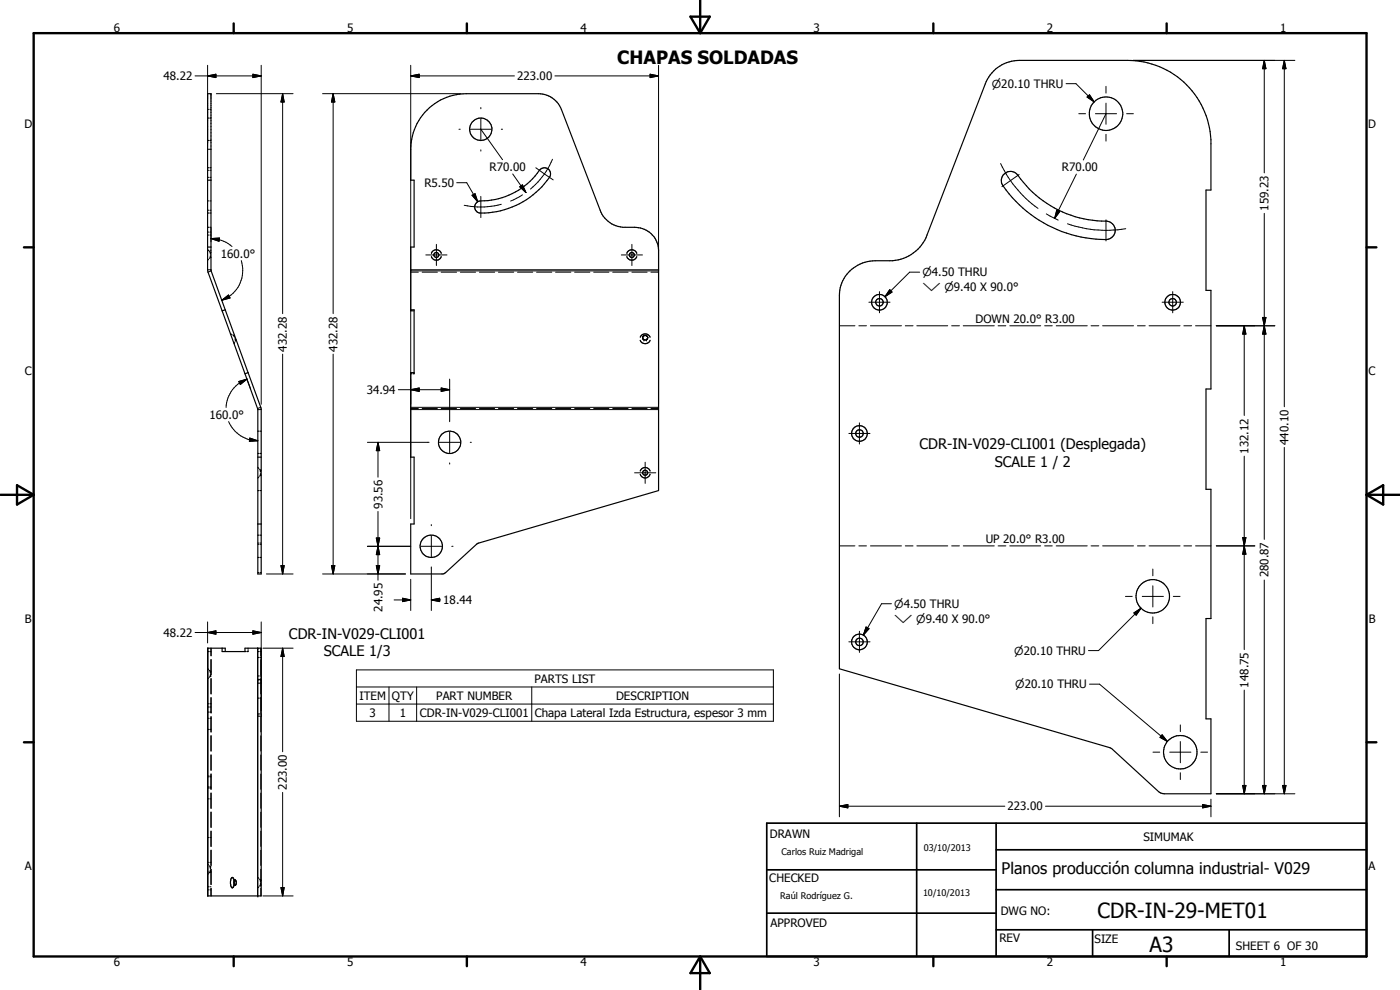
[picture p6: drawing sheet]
<svg xmlns="http://www.w3.org/2000/svg" width="420mm" height="297mm" viewBox="0 0 420 297" stroke-linecap="round" stroke-linejoin="round" font-family="sans-serif">
<g fill="none" stroke="#000" stroke-width=".35">
<path d="M62.3 35.4h.3M63 35.4h.3M298.8 20.7a11.1 11.1 0 0 1 7.1-2.6h32.5a25 25 0 0 1 25 23.8v15.1h-1.5v30.1h1.5v29.6h-1.5v30.1h1.5v38.8h-1.5v30.1h1.5v22.5h-14l-1.1-.3-15.1-13.5-81.3-23.7v-112.1a10.6 10.6 0 0 1 10.8-10.4 17.6 17.6 0 0 0 8.5-.7 11.8 11.8 0 0 0 7-7l17.8-46 1.2-2zM62.3 54.1h1M62.3 50.3h.3M62.3 42.2h.3M63 50.3h.3M63 42.2h.3M301.1 52.5a2.73 2.73 0 0 1 4.4 .1 32.8 32.8 0 0 0 27.2 13.9 2.76 2.76 0 0 1 2 3 2.76 2.76 0 0 1-2.8 2.4 37.4 37.4 0 0 1-31.3-16.8l-.1-1.2zM62.3 74.1h1M62.3 63.9h.3M62.3 74.9l.3 .3"/>
<path d="M62.3 68.2h.3M62.6 77.8l-.3 .3M62.9 75.5l.2 .2M63 63.9h.3M63 68.2h.3M63.1 75.7v.5M63.1 76.8v.5M63.1 77.3l-.2 .2M63.1 77.3h.2M63.1 75.7h.2M129.5 76a1.52 1.52 0 0 1 1.4-1.1 1.52 1.52 0 0 1 1.5 1.1M129.5 77a1.54 1.54 0 0 0 1.4 1.1 1.54 1.54 0 0 0 1.5-1.1"/>
<path d="M143.1 60.7l.6-.3a22.4 22.4 0 0 0 18.6-9.7 1.84 1.84 0 0 1 2.4 .2 1.84 1.84 0 0 1 .2 2.3 24.7 24.7 0 0 1-21.2 10.6 1.83 1.83 0 0 1-.6-3.1zM188.1 76a1.55 1.55 0 0 1 1.5-1.1 1.55 1.55 0 0 1 1.5 1.1M188.1 77a1.57 1.57 0 0 0 1.5 1 1.57 1.57 0 0 0 1.5-1M66.7 93.3l6.8 18.8M67.6 93l-4.3-11.8v-53.1h-1v52.8l4.4 12.4M67.6 93l10.7 29.6 .1 49.6h-1v-49.5l-3.9-10.6M67.6 93l-.9 .3M123.3 93h1v18.9M124.3 93.3h-1v-19.2h1v-20h-1v-9.3a16.7 16.7 0 0 1 16.6-16.7h21.7a7.5 7.5 0 0 1 6.9 4.7l11.6 30.3a8 8 0 0 0 6.8 5.1 16.2 16.2 0 0 1 5.9 .4 6.9 6.9 0 0 1 4.8 6.5v72.1l-54.2 15.8-10.1 9.1-10 .1v-15h1v-20h-1v-25.4h1M69.2 100.2l.3 .1M69.9 100.5l.3 .2M70.2 100.7l.2 .4"/>
<path d="M70.2 100.7h.1M70.3 100.6l-.1 .1M70.4 100.6h-.1M70.4 102.8l-.1 .3M70.6 101.6l.1 .4M70.7 102v.1M70.7 102.1l-.1 .3M70.9 102l-.2 .1M74.5 111.8l-1 .3M123.3 112.1h.3M124.3 112l-.3 .1M192.1 101.2a1.6 1.6 0 0 1 1.5-1 1.6 1.6 0 0 1 1.5 1"/>
<path d="M192.1 102.1a1.59 1.59 0 0 0 1.5 1 1.59 1.59 0 0 0 1.5-1M192.9 101.5l.5 .5 .6-.1M193.3 100.7a.72 .72 0 0 0-.4 .6 .72 .72 0 0 0 .3 .7M193.3 100.7h.6M193.3 100.7l-.4 .6M193.7 100.7h-.4M193.9 100.7l.5 .6M194.4 101.3l-.4 .7M194.4 101.3l-.2 .6M194.4 101.3v.1M77.4 137.2h1M77.4 136.1h.3"/>
<path d="M77.4 129.4h.3M78.1 136.1h.3M78.1 129.4h.3M77.4 140.3l.3 .2M77.4 157.2h1M77.4 147.2h.3M77.7 143.1l-.3 .3M77.9 140.8l.3 .3M78.1 147.2h.3M78.2 141.1v.5M78.2 142.1v.5M78.2 142.6l-.3 .3"/>
<path d="M78.2 142.6h.2M78.2 141.1h.2M192.1 141.4a1.55 1.55 0 0 1 1.5-1.1 1.55 1.55 0 0 1 1.5 1.1M192.1 142.3a1.55 1.55 0 0 0 1.5 1.1 1.55 1.55 0 0 0 1.5-1.1M77.4 167.3h.3M77.4 160.6h.3M78.1 167.3h.3M78.1 160.6h.3M62.3 195.5h.3M63 195.5h.3M63.3 194.5v2.3M63.3 197.9v4.6"/>
<path d="M66.7 194.5v1h7.2M67.6 195.5v-1h-5.3v74.3h16.1v-74.3h-4.9v1M74.5 195.2v.3h-.3M74.5 194.5v.3M77.4 194.5v74.3M77.4 195.5h.3M77.4 197.3h.3M78.1 195.5h.3M78.1 197.3h.3M62.3 213.7h.3M62.3 200.6l.3 .3M62.3 212.1h.3"/>
<path d="M62.3 218.9h.3M62.6 203.5l-.3 .2M62.9 201.1l.2 .3M63 213.7h.3M63 212.1h.3M63 218.9h.3M63.1 201.4v.5M63.1 202.4v.5M63.1 202.9l-.2 .3M63.1 202.9h.2M63.1 201.4h.2M63.3 203.6v4.6"/>
<path d="M63.3 209.3v4.6M63.3 215.1v4.5M77.4 209.5h.3M77.4 202.8h.3M77.4 204h.3M78.1 209.5h.3M78.1 202.8h.3M78.1 204h.3M62.3 236.4h.3M63 236.4h.3M63.3 220.8v4.5M63.3 226.5v4.6"/>
<path d="M63.3 232.2v4.6M63.3 238v4.5M62.3 259.2l.3 .3M62.9 259.8l.2 .3M63.3 243.7v4.5M63.3 249.4v4.6M63.3 255.1v4.6M62.6 262.1l-.3 .3M63.1 260.1v.5M63.1 261.1v.5M63.1 261.6l-.2 .3M63.1 261.6h.2"/>
<path d="M63.1 260.1h.2M63.3 260.8v4.6M63.3 266.5v2.3M69.9 263.4l.2 .2M70.1 266l-.2 .3M70.2 264.7a1.2 1.2 0 0 0-.6-1.4 2.63 2.63 0 0 0 .1 3.1l.2-.1M70.2 264.9l.1 .2M70.3 265.1l-.4 1.2M70.3 264.2l.4-.1 .2 .4-.2 1.1-.4-.3zM70.3 263.9l.3 .2M70.5 265.3l.1 .3M70.5 264.1l.2 .3"/>
<path d="M70.6 264.1l-.1 .2M70.6 265.5l-.3 .3M70.6 264.1h.1M70.7 265.3l-.2 .3M77.4 263.3l.3 .2M77.7 266.1l-.3 .3M77.9 263.8l.3 .3M78.2 264.1v.5M78.2 265.1v.5M78.2 265.6l-.3 .3M78.2 265.6h.2M78.2 264.1h.2"/>
<circle cx="144.3" cy="38.8" r="3.3"/>
<circle cx="331.9" cy="34.1" r="5"/>
<circle cx="131" cy="76.5" r=".74"/>
<circle cx="189.6" cy="76.5" r=".75"/>
<circle cx="263.9" cy="90.7" r="1.13"/>
<circle cx="263.9" cy="90.7" r="2.35"/>
<circle cx="351.9" cy="90.7" r="2.34"/>
<circle cx="351.9" cy="90.7" r="1.13"/>
<circle cx="134.9" cy="132.7" r="3.4"/>
<circle cx="257.9" cy="130.1" r="2.36"/>
<circle cx="258" cy="130.1" r="1.13"/>
<circle cx="193.6" cy="141.8" r=".75"/>
<circle cx="129.4" cy="163.9" r="3.3"/>
<circle cx="346" cy="178.9" r="5"/>
<circle cx="257.9" cy="192.6" r="2.35"/>
<circle cx="257.9" cy="192.6" r="1.12"/>
<circle cx="354.2" cy="225.7" r="5"/>
</g>
<g fill="#000">
<circle cx="193.2" cy="102" r=".18"/>
<circle cx="194" cy="102" r=".18"/>
<circle cx="78.2" cy="141.1" r=".18"/>
<circle cx="77.4" cy="194.5" r=".18"/>
<circle cx="63.1" cy="201.4" r=".18"/>
<circle cx="63.1" cy="260.1" r=".18"/>
<circle cx="77.4" cy="268.8" r=".18"/>
<circle cx="78.2" cy="264.1" r=".18"/>
<circle cx="78.2" cy="265.6" r=".18"/>
</g>
<g fill="none" stroke="#000" stroke-width=".3">
<path d="M62.3 19.6v23.6M78.4 19.6v101.7M123.3 19.6v136M197.6 19.6v101.7M340.1 18.1h48.5M379.4 18.1l.5 2.5h-1zM379.4 18.1v33.8M385.4 18.1l.5 2.5h-1zM385.4 18.1v103.9M58.5 22.8h19.9M62.3 22.8l2.5-.5v1zM62.3 32.8h.3"/>
<path d="M63 32.8h.3M64.9 28.1h23.1M75.9 22.3l2.5 .5-2.5 .5zM84.8 28.1l.5 2.5h-1zM84.8 28.1v66M96.8 28.1h41.5M100 28.1l.5 2.5h-1zM100 28.1v66M123.3 22.8l2.5-.5v1zM123.3 22.8h31.1M137.7 38.8h.4M141.1 38.8h6.4"/>
<path d="M144.3 32.3v.3M144.3 35.6v6.4M144.3 38.8l6.5 9.1M150.4 38.8h.4M166.5 22.8h31.1M195.1 22.3l2.5 .5-2.5 .5zM319.9 25.1h3l5.5 5.5M323.8 34.1h2M326.3 29.1l.7-.7 1.4 2.2zM328.7 34.1h6.4M331.9 25.9v2M331.9 30.9v6.4"/>
<path d="M331.9 34.1l-6.8 13.9M338.1 34.1h2M62.3 44.8h1M62.3 53.2h.3M62.3 51.1h.3M63 53.2h.3M63 51.1h.3M137.1 54.8h3l3.3 5.7M141.7 58.6l.9-.5 .8 2.4zM144.3 45v.3M144.3 58.9v6.4M153.9 52.2l3.9 5.6"/>
<path d="M156 56l.8-.5 1 2.3zM156.8 58.5l-3.6 1.8M160.8 50.3l2.6 1.9M163.4 52.2l2.6 1.8M163.4 52.2l-2 2.4-2.2 2.1M165.8 47.8l-2.4 4.4M300.3 49.1a34.8 34.8 0 0 0 11.2 13.4M305.8 52.4l-5.1 3.6M323 52.2l-6.5 13.3M331.9 40.3v2M62.3 69.6h.3M62.3 70.5h.3"/>
<path d="M62.3 75.1h.3M62.3 60.3h.3M62.3 63.1h.3M63 69.6h.3M63 70.5h.3M63 75.1h.3M63 60.3h.3M63 63.1h.3M63.3 71.6l2.6-.2-.2 1zM63.3 71.6a9.7 9.7 0 0 1 5.7 1.9l.6 .5M63.3 68.4v4.1M72.4 78.2a9.6 9.6 0 0 1-3.6 10.7l-2.2 1.2"/>
<path d="M127.8 76.5h6.3M131 73.3v6.4M150.4 61.3a23.4 23.4 0 0 1-11.1 .3M186.5 76.5h6.3M189.6 73.3v6.4M314 64.2l3.6 1.8M317.1 63l.9 .5-1.5 2zM320.4 67.1a32.7 32.7 0 0 0 13.9 1.9l3.6-.4M331.9 66v6.3M379.4 64v97.8M62.3 80.9h1M63.4 81.3l-1 .4"/>
<path d="M66.6 90.1l2-1.6 .4 .9zM123.3 80.9h74.3M123.3 81.3h74.3M123.3 81.7h2.2M126.7 81.7h4.6M132.4 81.7h4.6M138.2 81.7h4.5M143.9 81.7h4.6M149.6 81.7h4.6M155.3 81.7h4.6M161 81.7h4.6M166.7 81.7h4.6"/>
<path d="M172.5 81.7h4.5M178.2 81.7h4.5M183.9 81.7h4.6M189.6 81.7h4.6M195.4 81.7h2.2M251.9 97.7h4.7M257.8 97.7h2.2M260.8 90.7h6.3M261.2 97.7h9.3M263.9 87.5v6.4M267 86.9l.7 .7-2.1 1.4zM271.7 97.7h2.3"/>
<path d="M275.2 97.7h9.2M276 81.7h-3l-7.4 7.3M285.6 97.7h2.3M289.1 97.7h9.3M299.5 97.7h2.4M303.1 97.7h9.2M313.5 97.7h2.3M317 97.7h9.3M327.4 97.7h2.4M330.9 97.7h9.3M341.4 97.7h2.3M344.8 97.7h9.3"/>
<path d="M348.8 90.7h6.3M351.9 87.5v6.4M355.3 97.7h2.3M358.8 97.7h4.6M365 97.7h17.6M373.4 97.7l.5 2.5h-1zM373.4 97.7v27M378.9 95.2h1l-.5 2.5zM378.9 95.2l1 5h-1l1-5zM379.4 97.7l.5 2.5h-1zM71.7 114.5l2.4-.8-2 1.7zM74.1 113.7l1.1 3"/>
<path d="M74.1 113.7a9.5 9.5 0 0 0-5.9 6.4l-.4 2.2M84.8 106.3v65.9M100 106.3v65.9M119.5 116.9h15.4M123.3 116.9l2.5-.5v1zM132.4 116.4l2.5 .5-2.5 .5zM134.9 113.7v12.8M68.6 126.5a9.5 9.5 0 0 0 8.8 5.7M75 131.4l2.4 .8-2.6 .2zM77.4 122.9h1M78.3 122.2l-1 .4M110.3 132.7h18.5"/>
<path d="M113.4 132.7l.5 2.5h-1zM113.4 132.7v10.5M123.3 122.9h74.3M123.3 122.2h74.3M123.3 122.6h2.2M126.7 122.6h4.6M131.8 132.7h6.3M132.4 122.6h4.6M134.9 129.5v6.4M134.9 138.9v.3M138.2 122.6h4.5M141.1 132.7h.4"/>
<path d="M143.9 122.6h4.6M149.6 122.6h4.6M155.3 122.6h4.6M161 122.6h4.6M166.7 122.6h4.6M172.5 122.6h4.5M178.2 122.6h4.5M183.9 122.6h4.6M189.6 122.6h4.6M193.6 138.7v6.3M195.4 122.6h2.2M254.8 130h6.3"/>
<path d="M257.9 126.9v6.3M373.4 136.9v58M385.4 134.2v104M113.4 153.5v20.6M129.4 157.4v.3M190.4 141.9h6.4M77.4 163.3h.3M77.4 162.9h.3M77.4 171.8h.3M78.1 163.3h.3M78.1 162.9h.3M78.1 171.8h.3"/>
<path d="M80 172.2h8M84.3 169.7h1l-.5 2.5zM96.8 172.2h24.9M99.5 169.7h1l-.5 2.5zM110.3 163.9h13M112.9 169.7h1l-.5 2.5zM112.9 161.4h1l-.5 2.5zM112.9 161.4l1 5h-1l1-5zM113.4 163.9l.5 2.5h-1zM120.8 179.5l2.5 .5-2.5 .5zM123.3 173.8v9.4M126.3 163.9h6.3"/>
<path d="M129.4 160.7v6.4M129.4 170.1v13.1M135.6 163.9h.4M251.9 163.8h4.7M257.8 163.8h2.2M261.2 163.8h9.3M271.7 163.8h2.3M275.2 163.8h9.2M285.6 163.8h2.3M289.1 163.8h9.3M299.5 163.8h2.4M303.1 163.8h9.2"/>
<path d="M313.5 163.8h2.3M317 163.8h9.3M327.4 163.8h2.4M330.9 163.8h9.3M337.8 178.9h2M341.4 163.8h2.3M342.8 178.9h6.4M344.8 163.8h9.3M346 170.7v2.1M346 175.8v6.3M352.1 178.9h2M355.3 163.8h2.3"/>
<path d="M358.8 163.8h4.6M365 163.8h11.6M372.9 161.3h1l-.5 2.5zM373.4 163.8l.5 2.5h-1zM379.4 174v64.2M58.5 189.8h19.9M62.3 189.8l2.5-.5v1zM62.3 186.6v6.3M62.4 194.5v74.3M63.4 194.5v2.3M63.4 197.9v4.6M75.9 189.3l2.5 .5-2.5 .5z"/>
<path d="M77.3 194.5v74.3M78.3 194.5v2.3M78.3 197.9v4.6M78.4 186.6v26.7M78.9 194.5h9.1M84.8 194.5l.5 2.5h-1zM84.8 194.5v31.1M118.3 180h5M129.4 180l2.5-.5v1zM129.4 180h2.8M254.8 192.6h6.3M257.9 189.4v6.3"/>
<path d="M259.9 188.1l.9 .5-1.7 1.9zM267.5 181.1h-2.9l-5.5 9.4M340.3 183.9l2.1-1.4-1.4 2.1zM342.4 182.5l-12.7 12.7h-3M346 185.1v2M62.3 215.5h.3M62.3 211.2h.3M63 215.5h.3M63 211.2h.3M63.4 203.6v4.6M63.4 209.3v4.6M63.4 215.1v4.5"/>
<path d="M77.4 214.2h1M77.4 214.9h1M77.4 205h1M77.4 203.8h1M78.3 203.6v4.6M78.3 209.3v4.6M78.3 215.1v4.5M107 201h125.1v15.4h-125.1zM107 206.1h125.1M107 211.2h125.1M116.7 206.1v10.3M125 206.1v10.3"/>
<path d="M159.6 206.1v10.3M251.9 202.2v42.9M327 205.3h3l20.3 17.2M354.2 217.5v2M373.4 207.1v31.1M62.3 232.8h.3M62.3 239.7h.3M62.3 236.1h.3M62.3 233.1h.3M63 232.8h.3M63 239.7h.3M63 236.1h.3"/>
<path d="M63 233.1h.3M63.4 220.8v4.5M63.4 226.5v4.6M63.4 232.2v4.6M63.4 238v4.5M78.3 220.8v4.5M78.3 226.5v4.6M78.3 232.2v4.6M78.3 238v4.5M84.8 237.7v31.1M346 225.7h2.1M348.8 220.5l1.5 2-2.2-1.3z"/>
<path d="M351.1 225.7h6.3M354.2 222.5v6.4M354.2 231.9v2M360.4 225.7h2M363.4 239.8v5.3M365 238.2h23.6M372.9 235.7h1l-.5 2.5zM378.9 235.7h1l-.5 2.5zM384.9 235.7h1l-.5 2.5zM62.3 258.7h.3M62.3 251.3h.3M63 258.7h.3"/>
<path d="M63 251.3h.3M63.4 243.7v4.5M63.4 249.4v4.6M63.4 255.1v4.6M78.3 243.7v4.5M78.3 249.4v4.6M78.3 255.1v4.6M251.9 241.9l2.6-.5v1zM251.9 241.9h49.7M313.8 241.9h49.6M360.9 241.4l2.5 .5-2.5 .5zM62.3 266.1h.3"/>
<path d="M62.3 267h.3M62.3 261.7h.3M63 266.1h.3M63 267h.3M63 261.7h.3M63.4 260.8v4.6M63.4 266.5v2.3M78.3 260.8v4.6M78.3 266.5v2.3M78.9 268.8h9.1M84.3 266.3h1l-.5 2.5z"/>
</g>
<g fill="none" stroke="#000" stroke-width=".71">
<path d="M10.1 9.9h400v277.1h-400zM70.1 7v2.9M140.1 7v2.9M207.2 5h5.8l-2.9 4.9zM210.1 0v9.9M280.1 7v2.9M350.1 7v2.9M7.2 74.2h2.9M410.1 74.2h3M.1 148.5h10M5.1 145.6l5 2.9-5 2.9zM410.1 148.5h10"/>
<path d="M410.1 148.5l5-2.9v5.8zM7.2 222.7h2.9M410.1 222.7h3M70.1 287v2.9M140.1 287v2.9M210.1 287v10M210.1 287l2.9 5h-5.8zM280.1 287v2.9M350.1 287v2.9"/>
</g>
<path d="M230.1 247h180v40h-180zM275.1 247v40M298.9 255h111.2M298.9 247v40M230.1 274h68.8M230.1 261h68.8M298.9 279h111.2M298.9 267h111.2M327.9 279v8M368.9 279v8" fill="none" stroke="#000" stroke-width=".51"/>
<g fill="#000">
<path d="M62.3 22.8l2.5-.5v1zM75.9 22.3l2.5 .5-2.5 .5zM84.8 28.1l.5 2.5h-1zM100 28.1l.5 2.5h-1zM123.3 22.8l2.5-.5v1zM195.1 22.3l2.5 .5-2.5 .5zM326.3 29.1l.7-.7 1.4 2.2zM379.4 18.1l.5 2.5h-1zM385.4 18.1l.5 2.5h-1zM141.7 58.6l.9-.5 .8 2.4zM156 56l.8-.5 1 2.3zM63.3 71.6l2.6-.2-.2 1z"/>
<path d="M317.1 63l.9 .5-1.5 2zM66.6 90.1l2-1.6 .4 .9zM267 86.9l.7 .7-2.1 1.4zM378.9 95.2h1l-.5 2.5zM71.7 114.5l2.4-.8-2 1.7zM123.3 116.9l2.5-.5v1zM132.4 116.4l2.5 .5-2.5 .5zM373.4 97.7l.5 2.5h-1zM379.4 97.7l.5 2.5h-1zM75 131.4l2.4 .8-2.6 .2zM113.4 132.7l.5 2.5h-1zM84.3 169.7h1l-.5 2.5z"/>
<path d="M99.5 169.7h1l-.5 2.5zM112.9 169.7h1l-.5 2.5zM112.9 161.4h1l-.5 2.5zM113.4 163.9l.5 2.5h-1zM129.4 180l2.5-.5v1zM372.9 161.3h1l-.5 2.5zM373.4 163.8l.5 2.5h-1zM62.3 189.8l2.5-.5v1zM75.9 189.3l2.5 .5-2.5 .5zM84.8 194.5l.5 2.5h-1zM120.8 179.5l2.5 .5-2.5 .5zM259.9 188.1l.9 .5-1.7 1.9z"/>
<path d="M340.3 183.9l2.1-1.4-1.4 2.1zM348.8 220.5l1.5 2-2.2-1.3zM372.9 235.7h1l-.5 2.5zM378.9 235.7h1l-.5 2.5zM384.9 235.7h1l-.5 2.5zM251.9 241.9l2.6-.5v1zM360.9 241.4l2.5 .5-2.5 .5zM84.3 266.3h1l-.5 2.5z"/>
</g>
<g font-size="6.3">
<text x="329.4" y="275.4">CDR-IN-29-MET01</text>
<text x="345" y="285.6">A3</text>
</g>
<text font-size="5.5" x="185.2" y="19.1">CHAPAS SOLDADAS</text>
<text font-size="4.8" x="300.6" y="262.1">Planos producción columna industrial- V029</text>
<g font-size="4.4">
<text x="276" y="134.8">CDR-IN-V029-CLI001 (Desplegada)</text>
<text x="298.5" y="140">SCALE 1 / 2</text>
<text x="86.7" y="191.7">CDR-IN-V029-CLI001</text>
<text x="97.1" y="196.9">SCALE 1/3</text>
</g>
<g font-size="3.5">
<text x="34.2" y="9.6">6</text>
<text x="104.2" y="9.6">5</text>
<text x="174.2" y="9.6">4</text>
<text x="244.2" y="9.6">3</text>
<text x="314.2" y="9.6">2</text>
<text x="384.2" y="9.6">1</text>
<text x="49.1" y="24.1">48.22</text>
<text x="155.2" y="24.1">223.00</text>
<text x="7.3" y="38.4">D</text>
<text x="410.6" y="38.4">D</text>
<text x="146.9" y="51.4">R70.00</text>
<text x="318.6" y="51.4">R70.00</text>
<text x="127.4" y="56.1">R5.50</text>
<text x="380.7" y="63.2" transform="rotate(-90 380.7 63.2)">159.23</text>
<text x="66.3" y="77.4">160.0°</text>
<text x="292.7" y="96.9">DOWN 20.0° R3.00</text>
<text x="86.1" y="105.5" transform="rotate(-90 86.1 105.5)">432.28</text>
<text x="101.2" y="105.5" transform="rotate(-90 101.2 105.5)">432.28</text>
<text x="7.4" y="112.6">C</text>
<text x="410.7" y="112.6">C</text>
<text x="110.1" y="118.2">34.94</text>
<text x="62.9" y="125.7">160.0°</text>
<text x="374.7" y="136.1" transform="rotate(-90 374.7 136.1)">132.12</text>
<text x="386.7" y="133.5" transform="rotate(-90 386.7 133.5)">440.10</text>
<text x="114.8" y="152.7" transform="rotate(-90 114.8 152.7)">93.56</text>
<text x="295.8" y="162.9">UP 20.0° R3.00</text>
<text x="380.7" y="173.3" transform="rotate(-90 380.7 173.3)">280.87</text>
<text x="114.8" y="183.6" transform="rotate(-90 114.8 183.6)">24.95</text>
<text x="133" y="181.3">18.44</text>
<text x="7.4" y="186.9">B</text>
<text x="49.1" y="191.1">48.22</text>
<text x="410.8" y="186.9">B</text>
<text x="107.9" y="210">ITEM</text>
<text x="130.9" y="210">PART NUMBER</text>
<text x="160.4" y="204.9">PARTS LIST</text>
<text x="374.7" y="206.3" transform="rotate(-90 374.7 206.3)">148.75</text>
<text x="110.9" y="215.1">3</text>
<text x="117.6" y="210">QTY</text>
<text x="120" y="215.1">1</text>
<text x="126" y="215.1">CDR-IN-V029-CLI001</text>
<text x="160.5" y="215.2">Chapa Lateral Izda Estructura, espesor 3 mm</text>
<text x="184.9" y="210">DESCRIPTION</text>
<text x="86.1" y="237" transform="rotate(-90 86.1 237)">223.00</text>
<text x="302.4" y="243.2">223.00</text>
<text x="231" y="251.5">DRAWN</text>
<text x="343.1" y="252.3">SIMUMAK</text>
<text x="7.4" y="261.1">A</text>
<text x="410.7" y="261.1">A</text>
<text x="230.9" y="264.6">CHECKED</text>
<text x="300.3" y="274.5">DWG NO:</text>
<text x="231.3" y="278.3">APPROVED</text>
<text x="299.9" y="282.6">REV</text>
<text x="328.5" y="283.1">SIZE</text>
<text x="370.9" y="285.1">SHEET 6 OF 30</text>
<text x="34.2" y="289.9">6</text>
<text x="104.2" y="289.9">5</text>
<text x="174.2" y="289.9">4</text>
<text x="244.2" y="289.9">3</text>
<text x="314.2" y="289.9">2</text>
<text x="384.2" y="289.9">1</text>
</g>
<g font-size="3.3">
<text x="297.6" y="26.4">n20.10 THRU</text>
<text x="276.8" y="82.9">n4.50 THRU</text>
<text x="276.8" y="87.4">w n9.40 X 90.0°</text>
<text x="268.3" y="182.4">n4.50 THRU</text>
<text x="268.3" y="186.9">w n9.40 X 90.0°</text>
<text x="304.4" y="196.5">n20.10 THRU</text>
<text x="304.7" y="206.5">n20.10 THRU</text>
</g>
<g font-size="2.7">
<text x="234.5" y="256.6">Carlos Ruiz Madrigal</text>
<text x="277.2" y="255.3">03/10/2013</text>
<text x="234.1" y="269.7">Raúl Rodríguez G.</text>
<text x="277" y="268.7">10/10/2013</text>
</g>
</svg>
